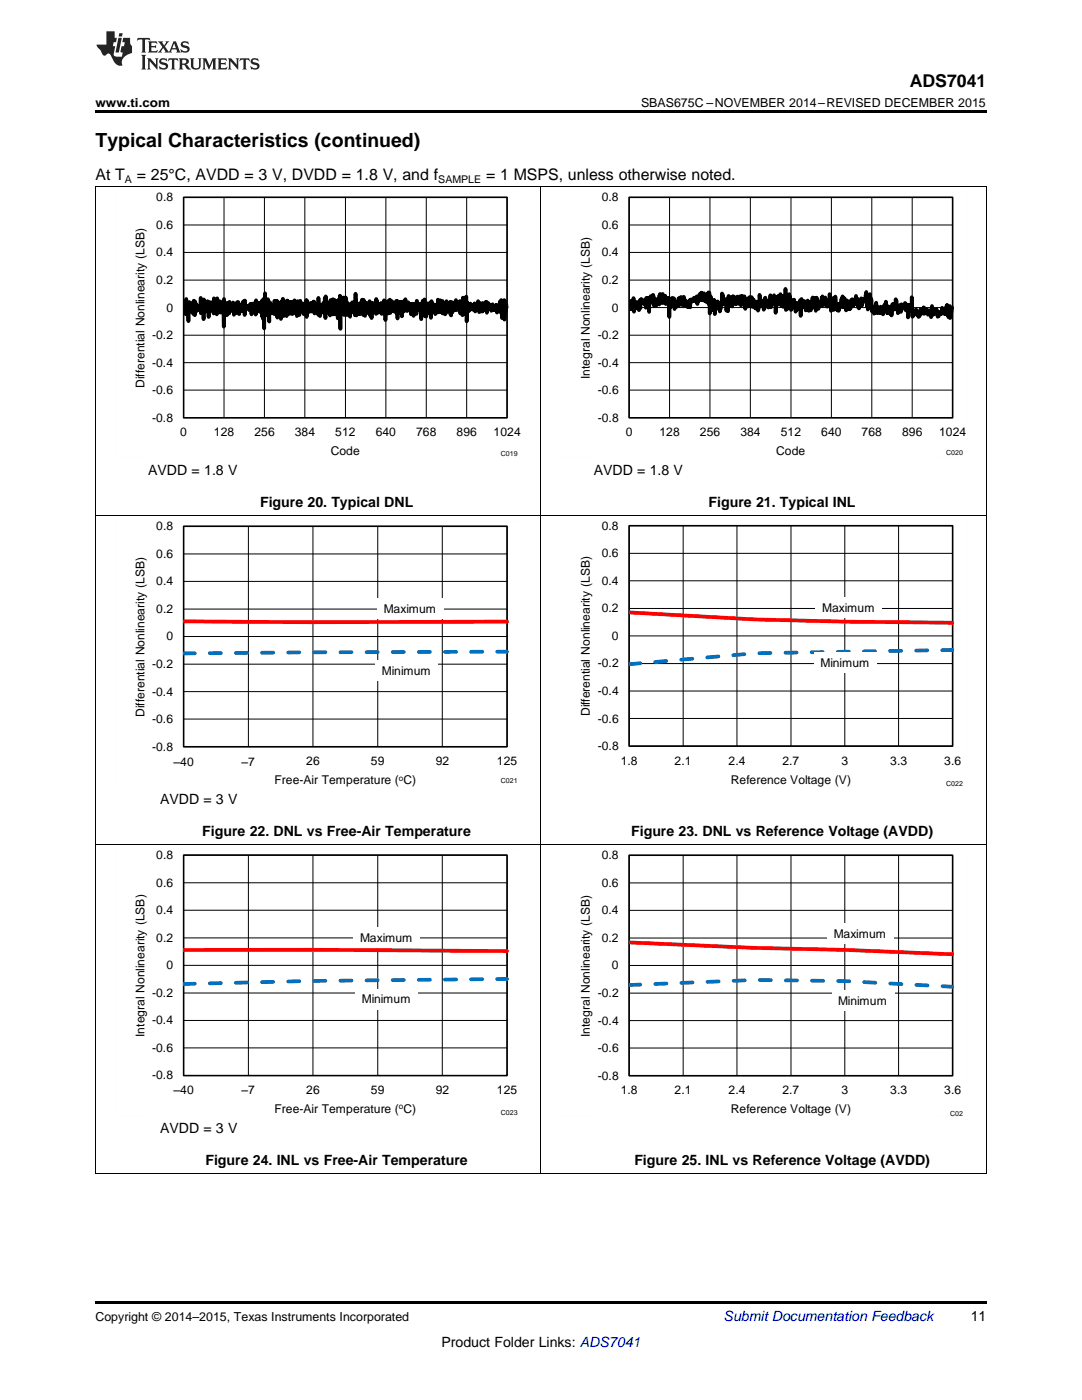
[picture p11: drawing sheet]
<svg xmlns="http://www.w3.org/2000/svg" width="216mm" height="279mm" viewBox="0 0 216 279" stroke-linecap="round" stroke-linejoin="round" font-family="sans-serif">
<path d="M19 234.2h.2zM196.7 234.2h.1zM19 259.7h177.8v.5h-177.8z" fill="#000"/>
<g fill="none" stroke="#000" stroke-width=".2">
<path d="M19.1 168.6v65.6M36.6 170.7h64.6v44h-64.6zM36.6 176.2h64.6M49.6 170.7v44M62.4 170.7v44M75.4 170.7v44M88.3 170.7v44M107.9 168.6v65.6M196.8 168.6v65.6M36.6 198.2h64.6M36.6 192.7h64.6M36.6 187.2h64.6"/>
<path d="M36.6 181.7h64.6M36.6 209.1h64.6M36.6 203.7h64.6M19 234.2h177.8"/>
</g>
<path d="M36.6 170.7h64.6v44h-64.6z" fill="none" stroke="#000" stroke-width=".31"/>
<path d="M36.6 189.6l25.5-.1 39.1 .3" fill="none" stroke="#f00" stroke-width=".74"/>
<path d="M36.6 196.4l25.5-.6 39.1-.4" fill="none" stroke="#0070c0" stroke-width=".74" stroke-dasharray="2.2 3"/>
<path d="M22.9 169.6v53.2M35.4 169.6h68.7M104.1 169.6v46.2M22.9 222.8h6.3M97.8 222.8h6.3" fill="none" stroke="#fefefe" stroke-width=".2" stroke-dasharray=".4 .1" stroke-linecap="butt"/>
<g fill="#fff">
<path d="M70.6 185.1h13.2v4.1h-13.2z" fill-rule="evenodd"/>
<path d="M70.9 197.3h12.5v4.1h-12.5z" fill-rule="evenodd"/>
</g>
<g fill="none" stroke="#000" stroke-width=".2">
<path d="M125.5 170.7h64.6v44h-64.6zM125.5 176.2h64.6M136.3 170.7v44M147.1 170.7v44M157.8 170.7v44M168.6 170.7v44M179.3 170.7v44M125.5 198.2h64.6M125.5 192.7h64.6M125.5 187.2h64.6M125.5 181.7h64.6M125.5 209.2h64.6"/>
<path d="M125.5 203.7h64.6"/>
</g>
<path d="M125.5 170.7h64.6v44h-64.6z" fill="none" stroke="#000" stroke-width=".31"/>
<path d="M125.5 188.1l25.1 1.1 18 .4 21.5 .8" fill="none" stroke="#f00" stroke-width=".74"/>
<path d="M125.5 196.6l25.1-1 18 .2 21.5 1.1" fill="none" stroke="#0070c0" stroke-width=".74" stroke-dasharray="2.2 3"/>
<path d="M111.8 169.6v53.2M124.3 169.6h68.7M193 169.6v46.2M111.8 222.8h6.3M186.7 222.8h6.3" fill="none" stroke="#fefefe" stroke-width=".2" stroke-dasharray=".4 .1" stroke-linecap="butt"/>
<g fill="#fff">
<path d="M165.1 184.2h13.2v4.1h-13.2z" fill-rule="evenodd"/>
<path d="M166 197.7h12.4v4.1h-12.4z" fill-rule="evenodd"/>
</g>
<g fill="none" stroke="#000" stroke-width=".2">
<path d="M19.1 102.9v65.7M36.6 105h64.6v44h-64.6zM36.6 116h64.6M36.6 110.6h64.6M49.6 105v44M62.4 105v44M75.4 105v44M88.3 105v44M107.9 102.9v65.7M196.8 102.9v65.7M36.6 138h64.6M36.6 132.6h64.6"/>
<path d="M36.6 127h64.6M36.6 121.6h64.6M36.6 143.5h64.6M19 168.5h177.8"/>
</g>
<path d="M36.6 105h64.6v44h-64.6z" fill="none" stroke="#000" stroke-width=".31"/>
<path d="M36.6 124l25.5 .2 39.1-.1" fill="none" stroke="#f00" stroke-width=".74"/>
<path d="M36.6 130.4l64.6-.3" fill="none" stroke="#0070c0" stroke-width=".74" stroke-dasharray="2.2 3"/>
<path d="M22.9 104v53.2M35.4 104h68.7M104.1 104v46.2M22.9 157.1h6.3M97.8 157.1h6.3" fill="none" stroke="#fefefe" stroke-width=".2" stroke-dasharray=".4 .1" stroke-linecap="butt"/>
<g fill="#fff">
<path d="M75.3 119.5h13.2v4.1h-13.2z" fill-rule="evenodd"/>
<path d="M75 131.7h12.4v4.1h-12.4z" fill-rule="evenodd"/>
</g>
<g fill="none" stroke="#000" stroke-width=".2">
<path d="M125.5 104.9h64.6v44h-64.6zM125.5 115.9h64.6M125.5 110.4h64.6M136.3 104.9v44M147.1 104.9v44M157.8 104.9v44M168.6 104.9v44M179.3 104.9v44M125.5 137.9h64.6M125.5 132.4h64.6M125.5 126.9h64.6M125.5 121.4h64.6"/>
<path d="M125.5 143.4h64.6"/>
</g>
<path d="M125.5 104.9h64.6v44h-64.6z" fill="none" stroke="#000" stroke-width=".31"/>
<path d="M125.5 132.6l25.1-2.2 39.5-.7" fill="none" stroke="#0070c0" stroke-width=".74" stroke-dasharray="2.2 3"/>
<path d="M125.5 122.2l25.1 1.4 18 .5 21.5 .2" fill="none" stroke="#f00" stroke-width=".74"/>
<path d="M111.8 103.9v53.2M124.3 103.9h68.7M193 103.9v46.2M111.8 157h6.3M186.7 157h6.3" fill="none" stroke="#fefefe" stroke-width=".2" stroke-dasharray=".4 .1" stroke-linecap="butt"/>
<g fill="#fff">
<path d="M162.8 119.2h13.2v4.1h-13.2z" fill-rule="evenodd"/>
<path d="M162.5 130.2h12.4v4.1h-12.4z" fill-rule="evenodd"/>
</g>
<g fill="none" stroke="#000" stroke-width=".2">
<path d="M19 37.2h177.8M19.1 37.2v65.7M36.6 39.4h64.6v44h-64.6zM44.7 39.4v44M52.8 39.4v44M60.8 39.4v44M68.9 39.4v44M77 39.4v44M85.1 39.4v44M93.1 39.4v44M107.9 37.2v65.7M125.5 39.4h64.6v44h-64.6z"/>
<path d="M133.6 39.4v44M141.7 39.4v44M149.7 39.4v44M157.8 39.4v44M165.9 39.4v44M174 39.4v44M182 39.4v44M196.8 37.2v65.7M36.6 55.9h64.6M36.6 50.4h64.6M36.6 44.9h64.6M125.5 55.9h64.6"/>
<path d="M125.5 50.4h64.6M125.5 44.9h64.6M36.6 77.9h64.6M36.6 72.4h64.6M36.6 66.9h64.6M36.6 61.4h64.6M125.5 77.9h64.6M125.5 72.4h64.6M125.5 66.9h64.6M125.5 61.4h64.6M19 102.9h177.8"/>
</g>
<path d="M36.6 39.4h64.6v44h-64.6zM125.5 39.4h64.6v44h-64.6z" fill="none" stroke="#000" stroke-width=".31"/>
<path d="M36.6 61.4l.1 .2 .1-1.4 .1 2v-2l.2 2.5 .1-3v2.2l.1-.6v.6l.2-1.5 .1 3.7v-3.4l.1 .7 .1-1.1 .1 1.2v-.4l.1 .8v-.3l.1 .4 .1-1.5v1.1l.1-.9v1.7l.1-1.9 .2 2.2 .1-2.7 .2 2.9v-2.7l.2 2.1 .1-1.6v1l.2-.7 .2 .8 .1-.7v.5l.2-.3 .1 .8 .1-2.6v3l.2-2.2 .1 2.2 .1-2 .1 3.2 .1-3.9 .1 1.7 .1-.8 .1 1.5 .1-1.7 .1 1.4v-.8l.2 .6v-1.6l.2 3.2 .2-3 .1 1.4 .1-1.2 .1 1.5 .1-1.7 .1 1.6 .1-.7 .1 .1 .1-.3v1.6l.1-3.1 .1 2.8v-2.1l.1 1.7 .1-1 .1 .8 .1-.4 .1 1.4v-3.2l.1 2.7 .2-1.1v1l.2-2 .2 2.3v-1.2l.1-.3v1l.2-1.2 .1 1.7 .1-2.3 .2 5.1v-5.5l.2 2.4 .1-1.3 .1 .9 .1-1 .1 2.2 .1-2.4 .1 1.5v-1.3l.2 1.9 .1-2.4 .2 1.9 .1-.9 .1 .2 .2-.1 .1-.9 .2 2.4v-2.1l.1 1 .2-.9 .1 1.7 .1-1.6v1.4l.1-2 .2 1.6v-1.6l.2 2.4 .2-1.8 .1 .9 .1-.8 .1 1.1 .2-1.6 .1 1.6 .1-1.9v1.7l.1-1.6 .1 2.6 .1-2.9 .1 1.7v-.8l.2 .8 .1-.5 .1 .3v-.3l.1 .2 .1-.4 .1 .9v-.8l.1 .7 .2-1.2v1.4l.1-1.3 .1 2 .1-2.1 .1 1.2 .1-1.2 .1 .8 .1-.6 .1 1.1 .2-1.7v2.6l.1-2.9v2.5l.2-1.5 .1 .3v-.3l.1 1.2 .1-1.7 .1 1.6 .1-1.6 .1 1.9 .1-1.1v.6l.2-1.3 .1 2.6v-3.2l.1 2.3 .1-2.2v3.7l.1-4.1 .1 5.9 .2-7 .1 4.3 .1-1.9 .1 2 .1-2.8 .1 2.7 .1-3.1 .2 4.5 .2-3.9v1.2l.1-.8 .1 1.5 .1-1.3 .1 .2v1.4l.3-1.7 .1 1.9 .1-2.7 .1 2.3v-1.4l.1-.4v1.1l.2-1.6v2.8l.1-2.7v3.3l.1-3 .2 1.9 .1-1.7v1.5l.2-1.6 .1 3.2 .1-3.5 .2 2.1 .1-2.7 .2 3.5v-2l.1 .8 .1-1.2 .1 .2 .2 1.1v-1.7l.1 2.8v-3.1l.1 2.1 .1-2.1v2.3l.2-1.6 .2 1.9 .1-2.3 .1 2 .1-1.9 .1 1.9v-2.1l.1 2.5 .2-1.9 .1 1.5 .2-2.4 .1 2.6 .1-2.2 .2 1.6v-1.1v2.3l.2-3 .1 1.4 .1-.5 .1 1.9 .2-2.9 .2 2.2 .1-1.6 .1 1.4 .1-1.5 .1 .7v-.5l.1 2v-2l.1-.1 .1 1.6 .1-1.4 .1 .9 .1-1.8 .1 3.4v-3.4l.1 2.7 .1-1.9 .1 1.4 .1-1 .1 .5v-.3l.1 .9 .2-1.7 .1 1.5v-1.4l.1 1.6 .3-1v-1l.1 .8 .1-.8 .1 2.4 .2-2 .1 1 .1-.7 .2 .8v-.5l.1 1.6v-3.3l.1 2.2 .2-.8v.4l.1 1.8 .1-2.2 .2 .4 .1 1 .1-1.5v1.6l.1-1.9 .1 1.4 .1-1.1 .1 1.6v-2.9l.1 4 .1-4.4 .1 3.1v-1l.1 .5 .1-.5v.8l.1-1.5 .1 .6 .1-.4 .1 1.9 .1-2.2 .1 2.6 .1-3.1v1.3l.1 .1 .1-.8 .1 2.2 .1-3 .1 3 .2-2.4v2l.1-2.4 .1 2.8 .1-2.2 .1 1.9v-1.4l.2 .8 .1-1.8v3.5l.1-3.7 .2 2.6v-2.1l.1 1.8v-3.1l.1 6.6 .1-6.2 .1 3 .1-2.9 .2 3.2 .2-3.3 .1 3.5v-2.6l.2 2.4 .1-3.3 .1 3.5 .1-2.7v1.9l.1-.8h.1l.1-.7 .1 2.3 .1-2.1 .2 2.4v-2.4l.1 .8 .1-.5 .1 .5 .1-1.3 .1 2v-1.2l.2-.1v1.4l.1-2.2 .2 2.7v-4.3l.1 3.7v-2.4l.1 3.1 .1-2.6 .1 2.1v-2l.1 1.5v-1.1l.1 .3 .1-.1v1.5l.1-1.9 .2 2 .1-2.4 .1 2.1 .2-2.6 .1 2.4v-1.6l.1 2.3 .1-3.1v2l.1-.8 .1 2 .2-2.6 .1 1.2 .1-1.1 .1 2 .2-1.8 .1 1.6 .2-2.2 .1 2.9 .1-2.5 .1 3 .1-3 .2 1.9 .1-1.9 .1 1.1v-.6l.2 .6 .2-.8v1.8l.1-2.9 .1 2.8v-2.5l.1 2.2 .2-1.4v1.6l.1-1.7 .3 1.4 .1-.8v.6l.1-1.4 .1 2.1 .1-1.8v.9l.2-1 .1 1.1v-1.9l.1 2.7 .2-2.5v3.8l.1-3.1 .2 .8 .1-.9 .1 1.9 .1-2.5 .2 2.2 .1-2.5 .1 2.7 .2-1.1 .1 .7v-2l.1 1.8 .1-.4v.6l.2-1.6 .1 1.7v-1.7l.1 1.4 .2-1.8 .1 2.3v-1.8l.1 1.4v-2l.1 3.6 .1-3 .1 1 .1-1.4 .1 2.2 .1-1.2v.6l.1-.4v1.1l.1-2.3 .1 1.5 .1-1.5v2.9v-2.5l.2 1.2 .1-.7 .1 1.1v-2.1l.2 1.8 .1-2.2v1.8l.3-.5v1.1l.3-1.8 .1 1.6 .1-1.2 .1 .6 .1-.7 .1 2.1 .1-1.7 .1-.3 .1 1.7 .2-1.8v2.4l.1-2.3 .1 1.4 .3-1.6 .1 2.1 .1-2.6 .1 1.9v-1.1l.2 1 .3-1.1 .1 .9 .1-1 .1 3.1 .1-3.2 .1 2.2 .1-2.7v2.1l.1-1.9 .1 2.1 .1-2.5 .1 3.3v-2.7l.3 2.8 .1-2.7v.9l.1-.1 .1 .6v-.3l.1 .3v-1.4l.1 .7 .1-.3 .1 1.7v-1.9v.6l.1-1 .1 3.1 .1-3.3 .1 2v-.8l.2 .6v-1.2l.2 1.3 .1-1.1 .1 .1 .1 1.7v-1.9l.1 .7 .1-.6 .1 .4 .1 1.1 .1-2.6 .1 2.4 .1-1.5v-.1l.1 1.6 .2-2.3v2.4l.1-1 .1 .9v-.2l.1-1.8 .1 2.3v-2.4l.1 2.5 .1-1.9 .1 1.4 .1-1.6v1.5l.1-1.4v2.1l.2-1.8v1.6l.1-2.4 .2 1.9 .1-.8 .2 .8 .1-.2v-1.4l.1 1.1v-1.3l.1 2.5 .1-2.4v2.7l.1-1.9 .2 1.2v-2l.1 1.5 .1-1.3 .2 1.3v-.7l.2 .8 .1-2v1.7l.1 .2 .1-.9 .1 .9 .1-.7 .1 .6 .2-1.5 .1 2.4 .1-2.5 .2 2.2 .1-1.2v.4l.1 1.4 .1-3.5v2.8l.1-2.1v2.5l.2-2.6 .1 2.1 .2-.9v-2l.1 4.9 .2-3.8v2l.1-1.4v.4l.1-.5 .1 1.2 .1-1.2 .1 1 .1-1.2 .1 1h.2l.1-.6 .1 .8 .1-1 .1 1 .1-1.3 .1 1.7 .1-1.3v.9l.1-.7 .1 .6 .1-.7 .1 .8 .1-1.7v1.5l.1-.4 .1 1.1 .1-1.9v1.6l.2-1 .1 1.2 .1-1.2 .2 1.2v-1.7l.1 1.4v-.8l.1 .8 .1-.9 .1 .7 .1-.3 .1 .6v-1.8l.1 1.2 .1-1.2 .1 2.2 .1-1.2 .1 .3 .1-1 .1 1.2 .1-.9 .2 .9 .1-.8v1.1l.2-.5v.2l.1-1 .1 1.2 .1-.9 .1 .9 .1-.7 .1 .2 .1-.2v.5l.2-.8 .1 1.5v-1.3l.1 .8 .3-1 .1 1.3v-2l.1 1.9 .1-1.2v1.3l.1-2.3 .2 3.6v-2.5l.2 .9 .1-1.4v1.5l.1-2.1 .1 3.9 .1-3.6 .1 2 .1-1.5 .1 .7M125.5 61.4l.1 .2 .2-1.4v.2l.1-.1 .1 1.4 .1-1.7 .1 .9 .2-1.4 .1 2.7 .3-2 .2 1.4 .2-1.3v1l.1-.8 .1 .4v-.3l.1 1.3 .1-2 .2 1.6 .1-1.8 .1 .8 .1-.7 .1 .7 .1-.6 .2 .7 .1-.2 .2 .3 .1 .7 .1-1.9v1.1l.1-.3v.2l.1-1 .1 1.7 .1-1.3 .1 2.4 .1-1.7 .2-1.5 .2 1.3v-.8l.1 .4 .1-.3 .1 .4v-1.3l.2 2.3 .2-1.2 .1 .6 .1-.8 .1 1.2 .1-1.1 .1 .4 .3-.6v1.2l.1-1.9 .1 .9v-1.1l.1 1.1 .2-.9v.3l.1-.1 .1 1.4v-1.8l.3 1.7 .2-.1v-1.3l.2 1.7 .1-.7v.5l.1-.2 .1-.8 .2 1.3 .1-1.3 .1 3.8 .1-2.6 .1 .6 .1-1.2 .1-.4v.4l.1-.6 .1 1.4 .1-1 .1 .6 .1-1 .1 2.2 .1-1.2v.4l.1-.6 .1 1 .1-.3 .3-.1 .2-1.4 .1 1.4 .3-1.6 .2 1.6 .2-1.1 .1 .5v-1.1l.2 1.8 .2-.9 .1 .8 .2-.6 .1 1 .1-.8 .1 .8 .1-1.2 .1 .8v-1l.1 1.4 .1-1.4 .1 .4v-.5l.2 .4 .3-.4 .1-.4 .3 .8 .1-.8v.6l.1-.1v-.8l.2 1.6v-.8l.1-.1v.4l.3-1.5 .2 .9 .1-1.1v1.4l.1-1.5 .1 1.4 .1 .1 .1-1.1 .1 .7 .1-1 .2 1.6v-1l.2 1.1 .2-1.5 .1 1.7 .2-2v2.3l.1-2.3 .1 4.2 .1-1.1v.5l.1-2.9 .1 2.1 .2-.9v1.6l.1-1.4 .1 1.4 .1-1.7 .1-.3 .1 2.8 .2-1.8 .1 .2v-.7l.1 .8 .2-1 .1 1.4 .3-.7v1.3l.1-1.4 .1 .9 .3-3.1v1.4l.1-1.2v2l.1-1 .2-.1v.9l.1-.8 .1 1 .2-1.1v2.3l.2-1.3 .2 1.4 .1-3 .1 1.6 .1-.2v.5l.2-1.7 .2 1.2v-1l.1 1.7 .2-2.1 .2 1.2 .1-1 .1 1.3v-.6l.1 .7v-1l.1 .8 .1-.9 .1 .8v-1.2l.2 1.4 .2-1 .1 1 .1-1.5 .1 1.8 .2-1.7 .1 .5v-.6v1.7l.2-1.4 .2 .1v-.4l.2 2.5 .1-1.9 .2 1.1 .1-.8 .1 1.2 .2-1.8 .1 1.3 .1-1.4 .1 1.6 .1-.6 .1 .5 .1-1.5 .1 1.9v-1.5l.2 1.5 .1-1.4v.7l.1-.2 .1 .2v-.1l.1 1.2 .2-1.3 .1 .7v-.8l.3 1.8 .3-3.2 .1 2.1 .2-.8 .1 .4 .1-.5 .2 .5v-.1l.1 1.4v-1.9l.1 .3 .2-.7 .1 1.6v.1l.3-1.2 .1 .9 .1-.5v1l.2-1.5v.5l.1-.6 .1 1v-1.9l.1 2.4 .1-2.2 .1 .8v-.1l.1 .3 .1-.2 .1 .8 .2-1.8 .1 1.6 .1-1 .1 2.9 .4-3.2 .1 1.5v-1.7l.2 1.8 .1-1v.8l.1-.4v-1.5l.2 2.1v-.9l.1 1 .1-.8 .1 .4 .1-1.4v2.1l.1-1.6 .1-.2 .1 1v-1.1l.1 .7v-2.3l.1 4.2 .1-2.1 .1 1.9 .2-1.9 .1 1.5 .1-.5 .1-2.1 .1 1.5v-1.1l.1 .6 .1 2.2 .1-2.1 .1 1.8 .1-1.1v.6l.2-.3 .1-1 .1 1.5 .2-.9 .1 1.8v-.6l.1 .3 .1-.4 .1 .2v-.2l.1-1 .1 .8 .2-.8v1.1l.1-1.7 .2 3.1 .1-3.3 .1 1.5 .1-1 .1 1.1v-.8l.1 .6 .2-1v1.2l.1-.8 .1 .2 .1 1.2 .1-.3v.2v-1.1l.1 1 .1-.1 .1-1.6 .1 1.3v-.8l.1 1.5 .1-1.5v.4l.1-.7 .2 1.7 .4-2.5 .1 2 .1-1 .1 .9 .2-1.8 .1 2.5 .2-2.6v2.1l.1-.9 .1 .3v-.3l.1 1 .1-1.2 .1 .3v-.4l.2 .6 .2-1v1.2l.1-1.7 .1 1.1v-1.4l.2 1.3 .1-.6v1.1l.3-1.5 .2 1.5 .1-1 .1 1.3 .1-.6v.4l.1-.1 .1-.7 .1 .3v-1.8l.2 2.1 .1-1.3v2.5l.2-1.2 .1 .2 .1-1.5 .1 2.4 .1-1.4 .1 .3v-.5l.1 .9 .1-2 .4 2.7v-1.3l.2 1.4 .2-1.3 .1 .8v-.9l.1 .5 .1-.1 .1-1.3 .1 1v-.8l.1 .6v-1.4l.1 2.2 .1-.7 .1 .3 .1-.2v-1.2l.3 2.4 .3-1.9v1.7l.1-1.2 .3 1.2v-1.3l.2 1.2 .1-1.7 .2 .2 .1-.4 .2 1.3 .1-1.2 .1 1 .3-1.7 .1 1.6 .2-1.1 .1 1.8 .2-1.5v1.7l.1-1.4 .1 .7 .2-.5 .1-.9 .1 1.5 .1-1.4 .1 .9 .2-.8v.4l.2-.1 .3-1.7 .1 2.9 .1-.8 .1 1.4 .2-1.8 .1 1.4 .1-2.7 .1 1.7v-.9l.1 .8 .1-.5 .1 2.4 .2-.9 .2 1.3 .2-1.5 .1 1.2 .1-1.9 .1 2.1 .1-1.4 .3 1.4 .1-.9 .1 .8 .2-1.2 .1 1.3 .3-1 .1 1.2 .1-1.6 .1 1.1 .1-1.5 .2 1.1v-.2l.1-1.4 .2 2.3 .1-1.1 .1 1.1v-1.4l.1 1.3 .1-.7 .1 .7 .1-.9v.7l.1-.9v1.4l.2-.8v1.1l.1-2.2 .1 .2 .1-.3v.6l.2-.6 .2 1.1 .1-2.1 .1 1.4 .1-1.1v1.6l.1-.3 .2 1.2v-1.1l.1 .6 .2-1.1 .3 1.4 .1-1.6 .1 .9 .1-.6 .1 .3 .1-.3 .2 .6 .1-1.1 .1 1.4 .1-1.2 .2 1.3 .1-.3v.2l.1 1.4 .2-2.4 .1 1.3 .1-1.3 .2 1 .1-.4v-2.2l.2 3.9 .1-1v.9l.2-1.1 .1 .8 .1-.7 .1 .4 .1-.8 .3 1.2 .1-.4 .1 .8 .1-.9 .1 .6 .1-1.2 .1 .7 .1-.5v.5l.1-.5 .1 .3 .1-.4 .1 .7 .1-1.3 .2 .4v.9l.1-1v.7l.2-.7 .1 .8 .2-.4 .1 .8v-.9l.2 .8 .1-.8 .3 1.4 .2-2.2 .1 1.6 .1 .1v-.2l.1 .1 .1-.8 .1 .6 .1-.6 .2 .4 .1-.6 .2 1.5 .1-.6 .1 .5 .2-.8v.4l.3-.4v.4l.2-1.3 .1 1 .1-.6v.5l.2 .1 .1-.5 .1 .8v-1.2l.2 1 .2-1.6 .1 2.1v-.4l.2 .7 .2-2.2 .1 2.4 .2-1.9v.8l.2-1" fill="none" stroke="#000" stroke-width=".74"/>
<path d="M22.9 38.3v53.2M35.4 38.3h68.7M104.1 38.3v46.2M111.8 38.3v53.2M124.3 38.3h68.7M193 38.3v46.2M22.9 91.5h6.3M97.8 91.5h6.3M111.8 91.5h6.3M186.7 91.5h6.3" fill="none" stroke="#fefefe" stroke-width=".2" stroke-dasharray=".4 .1" stroke-linecap="butt"/>
<path d="M19 22h177.8v.5h-177.8z" fill="#000"/>
<g fill="#231f20">
<path d="M27.5 7.6l-.1 .5 .4-.2h.6v.1v2.1l-.2 .4h1l-.3-.4v-2.1l.1-.1h.5l.5 .2-.2-.5zM29.5 8.3l.2 .3v1.5l-.2 .4h1.8l.2-.6a1.04 1.04 0 0 1-1.3 .2v-.7h.6l.3 .2v-.6l-.3 .2h-.6v-.6l.8-.1 .4 .3-.2-.5zM31.5 8.3l.9 1.1-.9 1.1h.8l-.2-.2 .5-.7 .4 .7-.2 .2h1.5l-.1-.2 .1-.4h.9l.1 .4-.2 .2h1l-.3-.3-.7-1.9h-.5l-.9 2-.8-1 .9-1h-.8l.1 .3-.3 .5-.4-.6 .2-.2zM34.7 8.6l.4 1h-.7zM36.3 8.4a.63 .63 0 0 0-.2 .7 .63 .63 0 0 0 .6 .4l.6 .2 .1 .2a.75 .75 0 0 1-.7 .4 .75 .75 0 0 1-.6-.5l.1 .7 .1-.1a1.11 1.11 0 0 0 1.5-.6 1.13 1.13 0 0 0-1.2-.8l-.1-.4a1.04 1.04 0 0 1 1.2 .2l-.2-.5-.1 .1-.5-.2zM28.2 10.9l.2 .4v2.2l-.2 .4h1l-.3-.4v-2.2l.3-.4zM29.3 11.6l.3 .4v1.5l-.3 .4h.8l-.2-.4v-1.3l1.5 1.7v-1.9l.2-.4h-.7l.2 .4v.9l-1.1-1.3zM32 11.8a.62 .62 0 0 0-.2 .7 .62 .62 0 0 0 .6 .4l.6 .1 .1 .3a.76 .76 0 0 1-.7 .3 .76 .76 0 0 1-.6-.4l.1 .7 .1-.1a1.11 1.11 0 0 0 1.5-.6 1.13 1.13 0 0 0-1.2-.8l-.1-.4a1.04 1.04 0 0 1 1.2 .2l-.2-.6-.1 .1-.5-.1zM33.7 11.6l-.2 .6a.61 .61 0 0 1 .8-.3v1.6l-.2 .4h.9l-.2-.4v-1.6a.63 .63 0 0 1 .8 .3l-.2-.6zM35.6 11.6l.3 .4v1.5l-.3 .4h1l-.2-.2v-.8l.5 .2a.76 .76 0 0 0 1.2 .7l-1-1a.58 .58 0 0 0 .6-.5 .58 .58 0 0 0-.5-.6zM36.4 11.9h.1a.45 .45 0 0 1 .5 .1 .45 .45 0 0 1 .1 .5l-.7 .2zM37.9 11.6l.2 .2a2.17 2.17 0 0 0 .3 1.9 .99 .99 0 0 0 1.6-.6v-1.1l.2-.4h-.7l.2 .2a1.92 1.92 0 0 1-.2 1.8 .6 .6 0 0 1-.9-.5v-1.1l.2-.4zM40.4 11.6l.2 .4v1.5l-.2 .4h.7l-.2-.4v-1.4l.8 1.8 .8-1.8v1.4l-.2 .4h.9l-.2-.4v-1.5l.2-.4h-.8l-.6 1.5-.6-1.5zM43.4 11.6l.2 .4v1.5l-.2 .4h1.8l.2-.6a1.04 1.04 0 0 1-1.3 .1v-.6h.5l.4 .2v-.6l-.4 .2h-.5v-.7h.8l.3 .3-.1-.6zM45.5 11.6l.2 .4v1.5l-.2 .4h.7l-.2-.4v-1.3l1.5 1.7v-1.9l.2-.4h-.7l.2 .4v.9l-1.1-1.3zM47.9 11.6l-.1 .6a.61 .61 0 0 1 .8-.3v1.6l-.3 .4h1l-.3-.4 .1-1.6a.63 .63 0 0 1 .7 .3l-.1-.6zM50.2 11.8a.62 .62 0 0 0-.2 .7 .62 .62 0 0 0 .6 .4l.6 .1 .2 .3a.76 .76 0 0 1-.8 .3 .76 .76 0 0 1-.6-.4l.1 .7 .2-.1a1.11 1.11 0 0 0 1.5-.6 1.13 1.13 0 0 0-1.3-.8l-.1-.4a1.04 1.04 0 0 1 1.2 .2l-.1-.6-.2 .1-.5-.1z"/>
<path d="M21.2 6.3v2.6h-1.9l.1 .4 .7 .9a.91 .91 0 0 0 1 .8 .56 .56 0 0 1 .5-.3 .56 .56 0 0 1 .5 .3l.4 .8a1.53 1.53 0 0 0 1.9 1.2 1.54 1.54 0 0 1 1-2.1l.9-.3v-1.4a1.52 1.52 0 0 1-.3-1.6h-1.4l-.2 .8h.5l-.2 .8h-.4l-.2 1v.2l.4 .1-.2 .8a1.93 1.93 0 0 1-1.6-.3l.3-1.8h-.5l.2-.8h.4l.2-.8h-.4v-1.3zM23.6 7.6l-.6 2.9h.7l.6-2.9zM23.8 6.6l-.1 .7h.6l.2-.7z"/>
</g>
<text font-size="3.9" x="19" y="29.3">Typical Characteristics (continued)</text>
<text font-size="3.5" x="181.5" y="17.3">ADS7041</text>
<g font-size="3.2">
<text x="19" y="36">At T</text>
<text x="27.3" y="36">= 25°C, AVDD = 3 V, DVDD = 1.8 V, and f</text>
<text x="97" y="36">= 1 MSPS, unless otherwise noted.</text>
</g>
<g font-size="2.8">
<text x="29.6" y="94.8">AVDD = 1.8 V</text>
<text x="118.5" y="94.8">AVDD = 1.8 V</text>
<text x="51.9" y="101.1">Figure 20. Typical DNL</text>
<text x="141.4" y="101.1">Figure 21. Typical INL</text>
<text x="31.9" y="160.4">AVDD = 3 V</text>
<text x="40.4" y="166.8">Figure 22. DNL vs Free-Air Temperature</text>
<text x="125.9" y="166.8">Figure 23. DNL vs Reference Voltage (AVDD)</text>
<text x="31.9" y="226.1">AVDD = 3 V</text>
<text x="41" y="232.4">Figure 24. INL vs Free-Air Temperature</text>
<text x="126.6" y="232.4">Figure 25. INL vs Reference Voltage (AVDD)</text>
<text x="193.7" y="263.6">11</text>
<text x="88.1" y="268.9">Product Folder Links: ADS7041</text>
</g>
<text font-size="2.8" fill="#0000c8" x="144.4" y="263.6">Submit Documentation Feedback</text>
<g font-size="2.5">
<text x="19" y="21.4">www.ti.com</text>
<text x="127.9" y="21.4">SBAS675C –NOVEMBER 2014–REVISED DECEMBER 2015</text>
<text x="19" y="263.6">Copyright © 2014–2015, Texas Instruments Incorporated</text>
</g>
<g font-size="2.4">
<text x="31.2" y="40.2">0.8</text>
<text x="120.1" y="40.2">0.8</text>
<text x="31.2" y="45.7">0.6</text>
<text x="120.1" y="45.7">0.6</text>
<text x="31.2" y="51.2">0.4</text>
<text x="120.1" y="51.2">0.4</text>
<text x="31.2" y="56.7">0.2</text>
<text x="120.1" y="56.7">0.2</text>
<text x="33.2" y="62.2">0</text>
<text x="122.1" y="62.2">0</text>
<text x="30.4" y="67.7">-0.2</text>
<text x="119.3" y="67.7">-0.2</text>
<text x="28.8" y="77.4" transform="rotate(-90 28.8 77.4)">Differential Nonlinearity (LSB)</text>
<text x="30.4" y="73.2">-0.4</text>
<text x="117.7" y="75.6" transform="rotate(-90 117.7 75.6)">Integral Nonlinearity (LSB)</text>
<text x="119.3" y="73.2">-0.4</text>
<text x="30.4" y="78.7">-0.6</text>
<text x="119.3" y="78.7">-0.6</text>
<text x="30.4" y="84.2">-0.8</text>
<text x="36" y="87">0</text>
<text x="42.7" y="87">128</text>
<text x="50.8" y="87">256</text>
<text x="58.8" y="87">384</text>
<text x="66.9" y="87">512</text>
<text x="75" y="87">640</text>
<text x="83" y="87">768</text>
<text x="91.1" y="87">896</text>
<text x="98.5" y="87">1024</text>
<text x="119.3" y="84.2">-0.8</text>
<text x="124.9" y="87">0</text>
<text x="131.6" y="87">128</text>
<text x="139.7" y="87">256</text>
<text x="147.7" y="87">384</text>
<text x="155.8" y="87">512</text>
<text x="163.9" y="87">640</text>
<text x="171.9" y="87">768</text>
<text x="180" y="87">896</text>
<text x="187.4" y="87">1024</text>
<text x="66" y="90.9">Code</text>
<text x="154.9" y="90.9">Code</text>
<text x="31.2" y="105.8">0.8</text>
<text x="120.1" y="105.7">0.8</text>
<text x="31.2" y="111.3">0.6</text>
<text x="120.1" y="111.2">0.6</text>
<text x="31.2" y="116.8">0.4</text>
<text x="120.1" y="116.7">0.4</text>
<text x="31.2" y="122.3">0.2</text>
<text x="76.6" y="122.4">Maximum</text>
<text x="120.1" y="122.2">0.2</text>
<text x="164.1" y="122.1">Maximum</text>
<text x="33.2" y="127.8">0</text>
<text x="122.1" y="127.7">0</text>
<text x="30.4" y="133.3">-0.2</text>
<text x="76.2" y="134.6">Minimum</text>
<text x="119.3" y="133.2">-0.2</text>
<text x="163.7" y="133.1">Minimum</text>
<text x="28.8" y="143" transform="rotate(-90 28.8 143)">Differential Nonlinearity (LSB)</text>
<text x="30.4" y="138.8">-0.4</text>
<text x="117.7" y="142.9" transform="rotate(-90 117.7 142.9)">Differential Nonlinearity (LSB)</text>
<text x="119.3" y="138.7">-0.4</text>
<text x="30.4" y="149.8">-0.8</text>
<text x="30.4" y="144.3">-0.6</text>
<text x="119.3" y="149.7">-0.8</text>
<text x="119.3" y="144.2">-0.6</text>
<text x="34.6" y="152.8">±40</text>
<text x="48.2" y="152.8">±7</text>
<text x="61.1" y="152.7">26</text>
<text x="74" y="152.7">59</text>
<text x="86.9" y="152.7">92</text>
<text x="99.2" y="152.7">125</text>
<text x="123.9" y="152.6">1.8</text>
<text x="134.6" y="152.6">2.1</text>
<text x="145.4" y="152.6">2.4</text>
<text x="156.1" y="152.6">2.7</text>
<text x="167.9" y="152.6">3</text>
<text x="177.7" y="152.6">3.3</text>
<text x="188.4" y="152.6">3.6</text>
<text x="54.8" y="156.5">Free-Air Temperature ( C)</text>
<text x="145.8" y="156.4">Reference Voltage (V)</text>
<text x="31.2" y="171.5">0.8</text>
<text x="120.1" y="171.5">0.8</text>
<text x="31.2" y="176.9">0.6</text>
<text x="120.1" y="177">0.6</text>
<text x="31.2" y="182.4">0.4</text>
<text x="120.1" y="182.5">0.4</text>
<text x="31.2" y="187.9">0.2</text>
<text x="71.8" y="188">Maximum</text>
<text x="120.1" y="188">0.2</text>
<text x="166.3" y="187.2">Maximum</text>
<text x="33.2" y="193.4">0</text>
<text x="122.1" y="193.5">0</text>
<text x="30.4" y="198.9">-0.2</text>
<text x="72.2" y="200.3">Minimum</text>
<text x="119.3" y="199">-0.2</text>
<text x="167.2" y="200.6">Minimum</text>
<text x="28.8" y="206.9" transform="rotate(-90 28.8 206.9)">Integral Nonlinearity (LSB)</text>
<text x="30.4" y="209.9">-0.6</text>
<text x="30.4" y="204.4">-0.4</text>
<text x="117.7" y="206.9" transform="rotate(-90 117.7 206.9)">Integral Nonlinearity (LSB)</text>
<text x="119.3" y="210">-0.6</text>
<text x="119.3" y="204.5">-0.4</text>
<text x="30.4" y="215.4">-0.8</text>
<text x="119.3" y="215.5">-0.8</text>
<text x="34.6" y="218.4">±40</text>
<text x="48.2" y="218.4">±7</text>
<text x="61.1" y="218.3">26</text>
<text x="74" y="218.3">59</text>
<text x="86.9" y="218.3">92</text>
<text x="99.2" y="218.3">125</text>
<text x="123.9" y="218.4">1.8</text>
<text x="134.6" y="218.4">2.1</text>
<text x="145.4" y="218.4">2.4</text>
<text x="156.1" y="218.4">2.7</text>
<text x="167.9" y="218.4">3</text>
<text x="177.7" y="218.4">3.3</text>
<text x="188.4" y="218.4">3.6</text>
<text x="54.8" y="222.2">Free-Air Temperature ( C)</text>
<text x="145.8" y="222.2">Reference Voltage (V)</text>
</g>
<g font-size="2.1">
<text x="24.9" y="36.6">A</text>
<text x="87.5" y="36.6">SAMPLE</text>
</g>
<g font-size="1.6">
<text x="79.6" y="155.8">o</text>
<text x="79.6" y="221.4">o</text>
</g>
<g font-size="1.4">
<text x="99.9" y="91.1">C019</text>
<text x="188.8" y="90.7">C020</text>
<text x="99.9" y="156.3">C021</text>
<text x="188.8" y="156.9">C022</text>
<text x="99.9" y="222.5">C023</text>
<text x="189.6" y="222.7">C02</text>
</g>
</svg>
